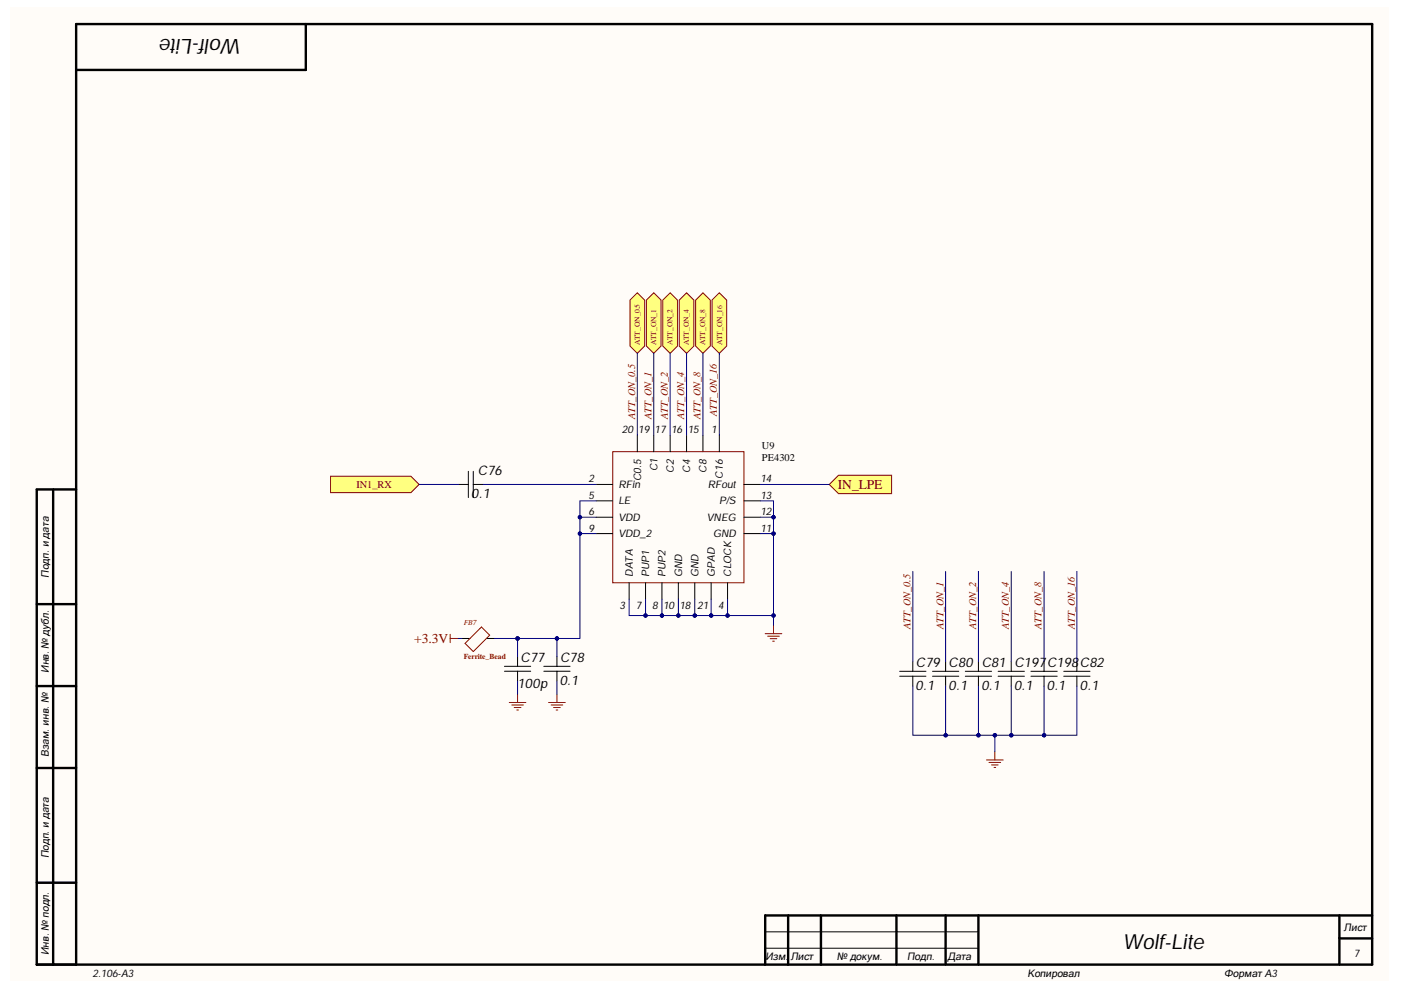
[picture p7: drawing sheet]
<svg xmlns="http://www.w3.org/2000/svg" width="297mm" height="210mm" viewBox="0 0 297 210" stroke-linecap="round" stroke-linejoin="round" font-family="sans-serif">
<g fill="#fffcf8">
<path d="M2.2 1.6h292.2v206.4h-292.2z" fill-rule="evenodd"/>
<path d="M2.2 1.6h292.2v206.4h-292.2z" fill-rule="evenodd"/>
</g>
<g fill="none" stroke="#000" stroke-width=".51">
<path d="M64.8 5.1v9.7h-48.7M11.3 103.8v100.7M16.1 103.8h-8.3v100.7h283.1v-199.4h-274.8v199.4M7.8 128.1h8.3M7.8 145.5h8.3M7.8 162.8h8.3M7.8 187.1h8.3M167.1 194.1v10.4M174.1 194.1v10.4M190.1 194.1v10.4M200.5 194.1v10.4M207.4 194.1v10.4"/>
<path d="M284 194.1v10.4M284 199h6.9M290.9 194.1h-128.7v10.4"/>
</g>
<g fill="none" stroke="#000" stroke-width=".21">
<path d="M99.3 99.9v5.6M100.3 99.9v5.6M135.1 92.3v3.5M138.6 92.3v3.5M142.1 92.3v3.5M145.6 92.3v3.5M149 92.3v3.5M152.5 92.3v3.5M97.2 102.7h2.1M100.3 102.7h2.1M126.4 102.7h3.5M126.4 106.2h3.5"/>
<path d="M126.4 109.7h3.5M126.4 113.1h3.5M157.7 102.7h3.5M157.7 106.2h3.5M157.7 109.7h3.5M157.7 113.1h3.5M97.9 135.4h1.7M103.1 135.4h1.8M109.7 139.2v2.1M118.1 139.2v2.1M133.4 123.6v3.4M136.9 123.6v3.4"/>
<path d="M140.3 123.6v3.4M143.8 123.6v3.4M147.3 123.6v3.4M150.8 123.6v3.4M154.3 123.6v3.4M107 142.3h5.5M107 141.3h5.5M109.7 142.3v2.1M115.3 142.3h5.6M115.3 141.3h5.6M118.1 142.3v2.1M162.2 197.6h45.2"/>
<path d="M162.2 201h45.2"/>
</g>
<g fill="none" stroke="#800000" stroke-width=".21">
<path d="M129.9 95.8h27.8v27.8h-27.8zM95.4 134.5v1.8M95.4 135.4h1.8M162.2 134.4h3.6M162.8 134.9h2.4M163.3 135.4h1.4M163.8 135.9h.4M164 132.6v1.8M108 148.9h3.5M108.5 149.5h2.5M109 150h1.4M109.6 150.5h.3"/>
<path d="M109.7 147.2v1.7M116.3 148.9h3.6M116.8 149.5h2.5M117.4 150h1.4M117.9 150.5h.4M118.1 147.2v1.7"/>
</g>
<path d="M98.6 136.4l3.5-3.5 1.7 1.8-3.5 3.4z" fill="none" stroke="#980000" stroke-width=".21"/>
<path d="M175.8 102.7l2-1.9h11.2v3.9h-11.2z" fill-rule="evenodd" fill="#ffff80"/>
<path d="M175.8 102.7l2-1.9h11.2v3.9h-11.2z" fill="none" stroke="#800000" stroke-width=".21"/>
<path d="M151 63.6l1.5-1.5 1.6 1.5v9.8l-1.6 1.5-1.5-1.5z" fill-rule="evenodd" fill="#ffff80"/>
<path d="M151 63.6l1.5-1.5 1.6 1.5v9.8l-1.6 1.5-1.5-1.5z" fill="none" stroke="#800000" stroke-width=".21"/>
<path d="M147.5 63.6l1.5-1.5 1.6 1.5v9.8l-1.6 1.5-1.5-1.5z" fill-rule="evenodd" fill="#ffff80"/>
<path d="M147.5 63.6l1.5-1.5 1.6 1.5v9.8l-1.6 1.5-1.5-1.5z" fill="none" stroke="#800000" stroke-width=".21"/>
<path d="M144 63.6l1.6-1.5 1.5 1.5v9.8l-1.5 1.5-1.6-1.5z" fill-rule="evenodd" fill="#ffff80"/>
<path d="M144 63.6l1.6-1.5 1.5 1.5v9.8l-1.5 1.5-1.6-1.5z" fill="none" stroke="#800000" stroke-width=".21"/>
<path d="M140.5 63.6l1.6-1.5 1.5 1.5v9.8l-1.5 1.5-1.6-1.5z" fill-rule="evenodd" fill="#ffff80"/>
<path d="M140.5 63.6l1.6-1.5 1.5 1.5v9.8l-1.5 1.5-1.6-1.5z" fill="none" stroke="#800000" stroke-width=".21"/>
<path d="M137 63.6l1.6-1.5 1.6 1.5v9.8l-1.6 1.5-1.6-1.5z" fill-rule="evenodd" fill="#ffff80"/>
<path d="M137 63.6l1.6-1.5 1.6 1.5v9.8l-1.6 1.5-1.6-1.5z" fill="none" stroke="#800000" stroke-width=".21"/>
<path d="M133.6 63.6l1.5-1.5 1.6 1.5v9.8l-1.6 1.5-1.5-1.5z" fill-rule="evenodd" fill="#ffff80"/>
<path d="M133.6 63.6l1.5-1.5 1.6 1.5v9.8l-1.6 1.5-1.5-1.5z" fill="none" stroke="#800000" stroke-width=".21"/>
<path d="M70.1 101h17l1.8 1.7-1.8 1.8h-17z" fill-rule="evenodd" fill="#ffff80"/>
<path d="M70.1 101h17l1.8 1.7-1.8 1.8h-17z" fill="none" stroke="#800000" stroke-width=".21"/>
<path d="M152.5 74.9v17.4M88.9 102.7h8.3M102.4 102.7h24M97.2 135.4h.7M104.9 135.4h4.8" fill="none" stroke="#000080" stroke-width=".21"/>
<circle cx="109.7" cy="135.4" r=".35" fill="#000080"/>
<g fill="none" stroke="#000080" stroke-width=".21">
<path d="M126.4 109.7h-3.4v3.4h3.4"/>
<circle cx="109.7" cy="135.4" r=".35"/>
</g>
<circle cx="123" cy="109.7" r=".35" fill="#000080"/>
<circle cx="123" cy="109.7" r=".35" fill="none" stroke="#000080" stroke-width=".21"/>
<circle cx="123" cy="113.1" r=".35" fill="#000080"/>
<g fill="none" stroke="#000080" stroke-width=".21">
<path d="M126.4 106.2h-3.4v3.5"/>
<circle cx="123" cy="113.1" r=".35"/>
</g>
<circle cx="123" cy="109.7" r=".35" fill="#000080"/>
<g fill="none" stroke="#000080" stroke-width=".21">
<path d="M133.4 127v3.5h3.5v-3.5"/>
<circle cx="123" cy="109.7" r=".35"/>
</g>
<circle cx="136.9" cy="130.5" r=".35" fill="#000080"/>
<g fill="none" stroke="#000080" stroke-width=".21">
<path d="M140.3 127v3.5h-3.4"/>
<circle cx="136.9" cy="130.5" r=".35"/>
</g>
<circle cx="136.9" cy="130.5" r=".35" fill="#000080"/>
<circle cx="136.9" cy="130.5" r=".35" fill="none" stroke="#000080" stroke-width=".21"/>
<circle cx="140.3" cy="130.5" r=".35" fill="#000080"/>
<g fill="none" stroke="#000080" stroke-width=".21">
<path d="M143.8 127v3.5h-3.5"/>
<circle cx="140.3" cy="130.5" r=".35"/>
</g>
<circle cx="140.3" cy="130.5" r=".35" fill="#000080"/>
<circle cx="140.3" cy="130.5" r=".35" fill="none" stroke="#000080" stroke-width=".21"/>
<circle cx="143.8" cy="130.5" r=".35" fill="#000080"/>
<g fill="none" stroke="#000080" stroke-width=".21">
<path d="M147.3 127v3.5h-3.5"/>
<circle cx="143.8" cy="130.5" r=".35"/>
</g>
<circle cx="143.8" cy="130.5" r=".35" fill="#000080"/>
<circle cx="143.8" cy="130.5" r=".35" fill="none" stroke="#000080" stroke-width=".21"/>
<circle cx="147.3" cy="130.5" r=".35" fill="#000080"/>
<g fill="none" stroke="#000080" stroke-width=".21">
<path d="M150.8 127v3.5h-3.5"/>
<circle cx="147.3" cy="130.5" r=".35"/>
</g>
<circle cx="147.3" cy="130.5" r=".35" fill="#000080"/>
<circle cx="147.3" cy="130.5" r=".35" fill="none" stroke="#000080" stroke-width=".21"/>
<circle cx="150.8" cy="130.5" r=".35" fill="#000080"/>
<g fill="none" stroke="#000080" stroke-width=".21">
<path d="M154.3 127v3.5h-3.5"/>
<circle cx="150.8" cy="130.5" r=".35"/>
</g>
<circle cx="150.8" cy="130.5" r=".35" fill="#000080"/>
<circle cx="150.8" cy="130.5" r=".35" fill="none" stroke="#000080" stroke-width=".21"/>
<circle cx="154.3" cy="130.5" r=".35" fill="#000080"/>
<g fill="none" stroke="#000080" stroke-width=".21">
<path d="M161.2 113.1h2.8v17.4h-9.7"/>
<circle cx="154.3" cy="130.5" r=".35"/>
</g>
<circle cx="154.3" cy="130.5" r=".35" fill="#000080"/>
<circle cx="154.3" cy="130.5" r=".35" fill="none" stroke="#000080" stroke-width=".21"/>
<circle cx="164" cy="130.5" r=".35" fill="#000080"/>
<circle cx="164" cy="130.5" r=".35" fill="none" stroke="#000080" stroke-width=".21"/>
<circle cx="164" cy="113.1" r=".35" fill="#000080"/>
<g fill="none" stroke="#000080" stroke-width=".21">
<path d="M161.2 109.7h2.8v3.4"/>
<circle cx="164" cy="113.1" r=".35"/>
</g>
<circle cx="164" cy="109.7" r=".35" fill="#000080"/>
<circle cx="164" cy="109.7" r=".35" fill="none" stroke="#000080" stroke-width=".21"/>
<circle cx="164" cy="113.1" r=".35" fill="#000080"/>
<g fill="none" stroke="#000080" stroke-width=".21">
<path d="M161.2 106.2h2.8v3.5"/>
<circle cx="164" cy="113.1" r=".35"/>
</g>
<circle cx="164" cy="109.7" r=".35" fill="#000080"/>
<g fill="none" stroke="#000080" stroke-width=".21">
<path d="M161.2 102.7h14.6M109.7 135.4v3.8M109.7 144.4v2.8"/>
<circle cx="164" cy="109.7" r=".35"/>
</g>
<circle cx="109.7" cy="135.4" r=".35" fill="#000080"/>
<g fill="none" stroke="#000080" stroke-width=".21">
<path d="M118.1 135.4v3.8M118.1 144.4v2.8"/>
<circle cx="109.7" cy="135.4" r=".35"/>
</g>
<circle cx="118.1" cy="135.4" r=".35" fill="#000080"/>
<g fill="none" stroke="#000080" stroke-width=".21">
<path d="M135.1 74.9v17.4M138.6 74.9v17.4M142.1 74.9v17.4M145.6 74.9v17.4M149 74.9v17.4M164 130.5v2.1"/>
<circle cx="118.1" cy="135.4" r=".35"/>
</g>
<circle cx="164" cy="130.5" r=".35" fill="#000080"/>
<g fill="none" stroke="#000080" stroke-width=".21">
<path d="M123 113.1v22.3h-13.3"/>
<circle cx="164" cy="130.5" r=".35"/>
</g>
<circle cx="123" cy="113.1" r=".35" fill="#000080"/>
<circle cx="123" cy="113.1" r=".35" fill="none" stroke="#000080" stroke-width=".21"/>
<circle cx="118.1" cy="135.4" r=".35" fill="#000080"/>
<circle cx="118.1" cy="135.4" r=".35" fill="none" stroke="#000080" stroke-width=".21"/>
<circle cx="109.7" cy="135.4" r=".35" fill="#000080"/>
<g fill="none" stroke="#000080" stroke-width=".21">
<path d="M193.5 121.1v19.2M200.5 121.1v19.2M207.4 121.1v19.2M214.4 121.1v19.2M221.4 121.1v19.2M228.3 121.1v19.2M193.5 145.5v10.4h34.8v-10.4"/>
<circle cx="109.7" cy="135.4" r=".35"/>
</g>
<g fill="none" stroke="#000" stroke-width=".21">
<path d="M190.8 143.4h5.5M190.8 142.3h5.5M193.5 140.3v2M193.5 143.4v2.1M197.7 143.4h5.6M197.7 142.3h5.6M200.5 140.3v2M200.5 143.4v2.1M204.7 143.4h5.5M204.7 142.3h5.5M207.4 140.3v2M207.4 143.4v2.1"/>
<path d="M211.6 143.4h5.6M211.6 142.3h5.6M214.4 140.3v2M214.4 143.4v2.1M218.6 143.4h5.5M218.6 142.3h5.5M221.4 140.3v2M221.4 143.4v2.1M225.5 143.4h5.6M225.5 142.3h5.6M228.3 140.3v2M228.3 143.4v2.1"/>
</g>
<circle cx="200.5" cy="155.9" r=".35" fill="#000080"/>
<circle cx="200.5" cy="155.9" r=".35" fill="none" stroke="#000080" stroke-width=".21"/>
<circle cx="207.4" cy="155.9" r=".35" fill="#000080"/>
<circle cx="207.4" cy="155.9" r=".35" fill="none" stroke="#000080" stroke-width=".21"/>
<circle cx="210.9" cy="155.9" r=".35" fill="#000080"/>
<circle cx="210.9" cy="155.9" r=".35" fill="none" stroke="#000080" stroke-width=".21"/>
<circle cx="214.4" cy="155.9" r=".35" fill="#000080"/>
<circle cx="214.4" cy="155.9" r=".35" fill="none" stroke="#000080" stroke-width=".21"/>
<circle cx="221.4" cy="155.9" r=".35" fill="#000080"/>
<g fill="none" stroke="#000080" stroke-width=".21">
<path d="M200.5 145.5v10.4"/>
<circle cx="221.4" cy="155.9" r=".35"/>
</g>
<circle cx="200.5" cy="155.9" r=".35" fill="#000080"/>
<g fill="none" stroke="#000080" stroke-width=".21">
<path d="M207.4 145.5v10.4"/>
<circle cx="200.5" cy="155.9" r=".35"/>
</g>
<circle cx="207.4" cy="155.9" r=".35" fill="#000080"/>
<g fill="none" stroke="#000080" stroke-width=".21">
<path d="M214.4 145.5v10.4"/>
<circle cx="207.4" cy="155.9" r=".35"/>
</g>
<circle cx="214.4" cy="155.9" r=".35" fill="#000080"/>
<g fill="none" stroke="#000080" stroke-width=".21">
<path d="M221.4 145.5v10.4"/>
<circle cx="214.4" cy="155.9" r=".35"/>
</g>
<circle cx="221.4" cy="155.9" r=".35" fill="#000080"/>
<g fill="none" stroke="#000080" stroke-width=".21">
<path d="M210.9 155.9v3.5"/>
<circle cx="221.4" cy="155.9" r=".35"/>
</g>
<path d="M210.9 159.4v1.7M209.2 161.1h3.5M209.7 161.7h2.5M210.2 162.2h1.4M210.8 162.7h.3" fill="none" stroke="#800000" stroke-width=".21"/>
<circle cx="210.9" cy="155.9" r=".35" fill="#000080"/>
<circle cx="210.9" cy="155.9" r=".35" fill="none" stroke="#000080" stroke-width=".21"/>
<g font-size="4.4">
<text x="51.2" y="8.4" transform="rotate(-180 51.2 8.4)">Wolf-Lite</text>
<text x="238.1" y="201.2">Wolf-Lite</text>
</g>
<g font-size="2.9" fill="#800000">
<text x="177.6" y="103.7">IN_LPE</text>
<text x="87.8" y="136.4">+3.3V</text>
</g>
<g font-size="2.8">
<text x="101.3" y="100.7">C76</text>
<text x="99.9" y="105.6">0.1</text>
<text x="110.4" y="140.3">C77</text>
<text x="118.8" y="140.3">C78</text>
<text x="194.2" y="141.4">C79</text>
<text x="201.1" y="141.4">C80</text>
<text x="208.2" y="141.4">C81</text>
<text x="215.1" y="141.4">C197</text>
<text x="222" y="141.4">C198</text>
<text x="229" y="141.4">C82</text>
<text x="109.7" y="145.9">100p</text>
<text x="118.7" y="145.2">0.1</text>
<text x="194.1" y="146.2">0.1</text>
<text x="201.1" y="146.2">0.1</text>
<text x="208.1" y="146.2">0.1</text>
<text x="215" y="146.2">0.1</text>
<text x="221.9" y="146.2">0.1</text>
<text x="229" y="146.2">0.1</text>
</g>
<g font-size="2.2" fill="#800000">
<text x="134.7" y="88.8" transform="rotate(-90 134.7 88.8)">ATT_ON_0.5</text>
<text x="138.1" y="88.8" transform="rotate(-90 138.1 88.8)">ATT_ON_1</text>
<text x="141.6" y="88.8" transform="rotate(-90 141.6 88.8)">ATT_ON_2</text>
<text x="145.1" y="88.8" transform="rotate(-90 145.1 88.8)">ATT_ON_4</text>
<text x="148.5" y="88.8" transform="rotate(-90 148.5 88.8)">ATT_ON_8</text>
<text x="152" y="88.1" transform="rotate(-90 152 88.1)">ATT_ON_16</text>
<text x="75.6" y="103.5">IN1_RX</text>
<text x="193" y="133.3" transform="rotate(-90 193 133.3)">ATT_ON_0.5</text>
<text x="200" y="133.3" transform="rotate(-90 200 133.3)">ATT_ON_1</text>
<text x="207" y="133.3" transform="rotate(-90 207 133.3)">ATT_ON_2</text>
<text x="213.9" y="133.3" transform="rotate(-90 213.9 133.3)">ATT_ON_4</text>
<text x="220.8" y="133.3" transform="rotate(-90 220.8 133.3)">ATT_ON_8</text>
<text x="227.9" y="133.3" transform="rotate(-90 227.9 133.3)">ATT_ON_16</text>
</g>
<g font-size="2.2">
<text x="131.9" y="91.8">20</text>
<text x="135.3" y="91.8">19</text>
<text x="138.8" y="91.8">17</text>
<text x="142.3" y="91.8">16</text>
<text x="145.8" y="91.8">15</text>
<text x="150.8" y="91.8">1</text>
<text x="161.5" y="95.3">U9</text>
<text x="139.4" y="99.9" transform="rotate(-90 139.4 99.9)">C1</text>
<text x="142.9" y="100.2" transform="rotate(-90 142.9 100.2)">C2</text>
<text x="146.3" y="100.2" transform="rotate(-90 146.3 100.2)">C4</text>
<text x="149.8" y="100.2" transform="rotate(-90 149.8 100.2)">C8</text>
<text x="153.3" y="101.5" transform="rotate(-90 153.3 101.5)">C16</text>
<text x="161.5" y="97.7">PE4302</text>
<text x="124.8" y="102.2">2</text>
<text x="124.8" y="105.8">5</text>
<text x="131.1" y="103.5">RFin</text>
<text x="131.1" y="107">LE</text>
<text x="135.9" y="102.1" transform="rotate(-90 135.9 102.1)">C0.5</text>
<text x="150" y="103.5">RFout</text>
<text x="152.5" y="107">P/S</text>
<text x="161.2" y="102.2">14</text>
<text x="161.2" y="105.8">13</text>
<text x="124.8" y="109.2">6</text>
<text x="124.8" y="112.7">9</text>
<text x="131.1" y="110.4">VDD</text>
<text x="131.1" y="113.9">VDD_2</text>
<text x="149.9" y="110.4">VNEG</text>
<text x="151.2" y="113.9">GND</text>
<text x="161.2" y="109.2">12</text>
<text x="161.2" y="112.7">11</text>
<text x="10.3" y="122.5" transform="rotate(-90 10.3 122.5)">Подп. и дата</text>
<text x="134.1" y="122.3" transform="rotate(-90 134.1 122.3)">DATA</text>
<text x="137.6" y="122.3" transform="rotate(-90 137.6 122.3)">PUP1</text>
<text x="141.1" y="122.3" transform="rotate(-90 141.1 122.3)">PUP2</text>
<text x="144.6" y="122.3" transform="rotate(-90 144.6 122.3)">GND</text>
<text x="148.1" y="122.3" transform="rotate(-90 148.1 122.3)">GND</text>
<text x="151.6" y="122.3" transform="rotate(-90 151.6 122.3)">GPAD</text>
<text x="155" y="122.3" transform="rotate(-90 155 122.3)">CLOCK</text>
<text x="131.4" y="129.1">3</text>
<text x="134.8" y="129.1">7</text>
<text x="138.3" y="129.1">8</text>
<text x="140.6" y="129.1">10</text>
<text x="144" y="129.1">18</text>
<text x="147.8" y="129.1">21</text>
<text x="152.2" y="129.1">4</text>
<text x="10.3" y="142.7" transform="rotate(-90 10.3 142.7)">Инв. № дубл.</text>
<text x="10.3" y="160.4" transform="rotate(-90 10.3 160.4)">Взам. инв. №</text>
<text x="10.3" y="182" transform="rotate(-90 10.3 182)">Подп. и дата</text>
<text x="285" y="197.3">Лист</text>
<text x="10.3" y="202.5" transform="rotate(-90 10.3 202.5)">Инв. № подл.</text>
<text x="162.3" y="203.6">Изм.</text>
<text x="167.6" y="203.6">Лист</text>
<text x="177.5" y="203.6">№ докум.</text>
<text x="192.3" y="203.6">Подп.</text>
<text x="200.9" y="203.6">Дата</text>
<text x="287.1" y="202.8">7</text>
<text x="19.6" y="207.1">2.106-A3</text>
<text x="217.9" y="207.1">Копировал</text>
<text x="259.6" y="207.1">Формат А3</text>
</g>
<g font-size="1.6" fill="#800000">
<text x="135.7" y="73.2" transform="rotate(-90 135.7 73.2)">ATT_ON_0.5</text>
<text x="139.1" y="73.2" transform="rotate(-90 139.1 73.2)">ATT_ON_1</text>
<text x="142.6" y="73.2" transform="rotate(-90 142.6 73.2)">ATT_ON_2</text>
<text x="146.1" y="73.2" transform="rotate(-90 146.1 73.2)">ATT_ON_4</text>
<text x="149.5" y="73.2" transform="rotate(-90 149.5 73.2)">ATT_ON_8</text>
<text x="153.1" y="73.2" transform="rotate(-90 153.1 73.2)">ATT_ON_16</text>
</g>
<g font-size="1.6" fill="#980000">
<text x="98.4" y="132.5">FB7</text>
<text x="98.4" y="139.7">Ferrite_Bead</text>
</g>
</svg>
